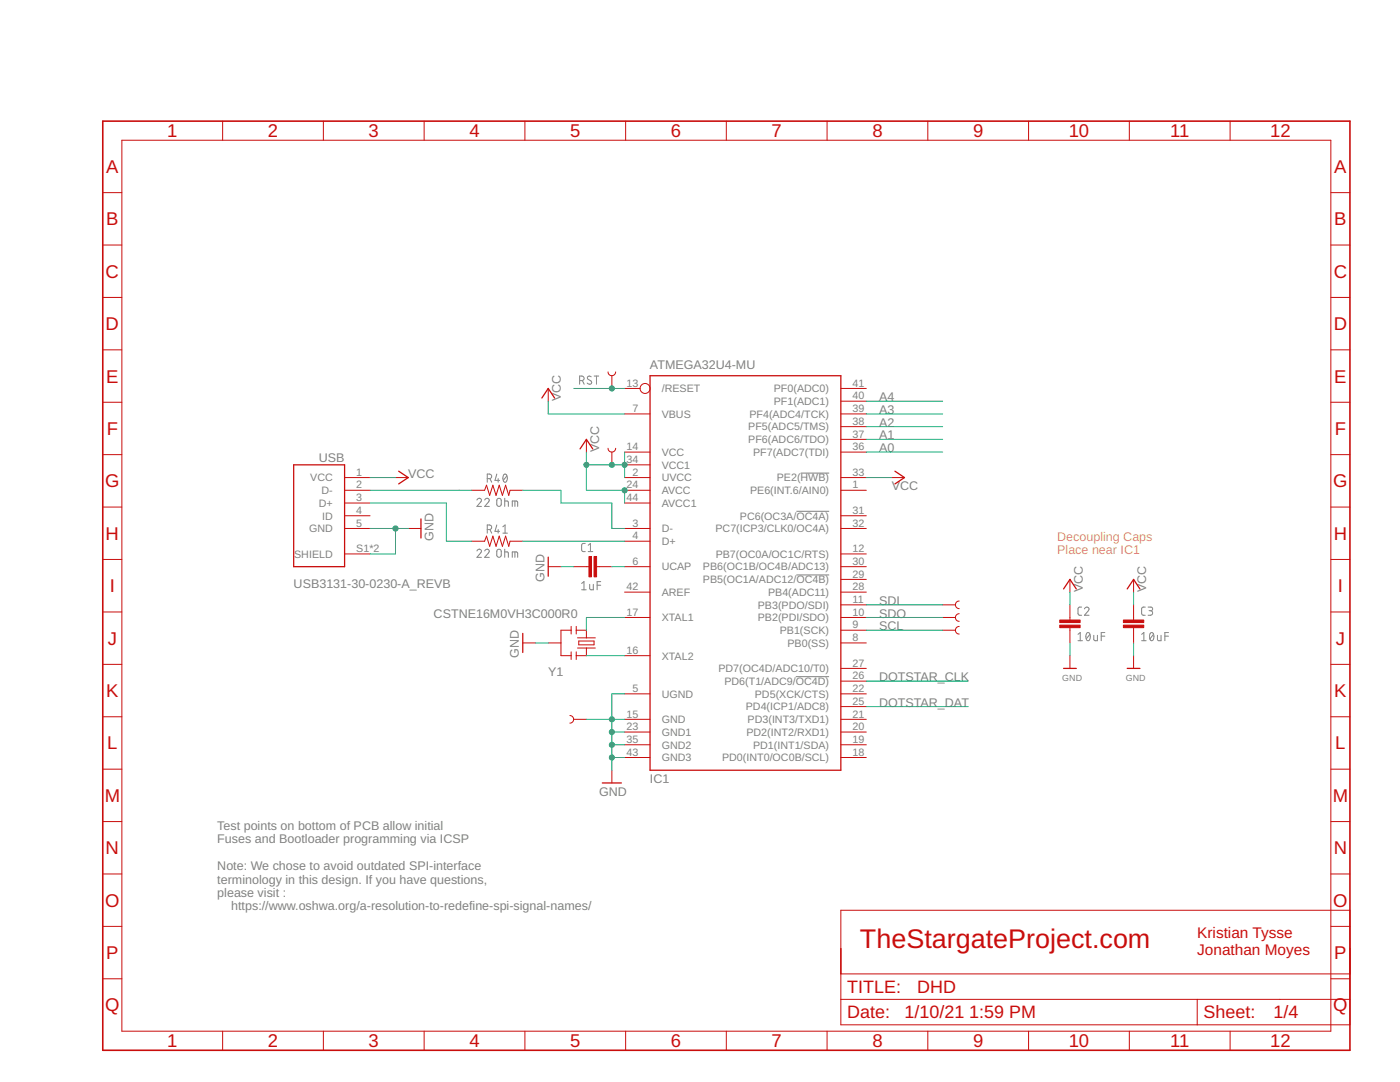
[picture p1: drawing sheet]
<svg xmlns="http://www.w3.org/2000/svg" width="279mm" height="216mm" viewBox="0 0 279 216" stroke-linecap="round" stroke-linejoin="round" font-family="sans-serif">
<g fill="none" stroke="#808080" stroke-width=".2">
<path d="M115.7 75.9h.4a.46 .46 0 0 0 .5-.4 .46 .46 0 0 0-.5-.5h-.4v1.7M116.2 75.9l.4 .8M118 75.2l-.4-.2-.3 .1-.1 .3 .1 .2 .6 .4a.41 .41 0 0 1 0 .6 .41 .41 0 0 1-.6 0l-.1-.2M118.6 75h.9M119 75v1.7M95.2 99.8a.44 .44 0 0 1 .6-.3 .44 .44 0 0 1 .1 .6l-.7 .9h.9M96.7 99.8a.45 .45 0 0 1 .7-.4 .45 .45 0 0 1 .1 .7l-.8 .9h.9M97.2 95.5h.5a.46 .46 0 0 0 .4-.5 .46 .46 0 0 0-.4-.4h-.5v1.6M97.8 95.5l.3 .7M99.1 94.6l-.3 1.3h.9M99.3 99.5l.3-.1 .3 .1 .1 1.1a.44 .44 0 0 1-.4 .4 .44 .44 0 0 1-.5-.4zM99.4 95.5v.7"/>
<path d="M100.6 94.7l.2-.1a.95 .95 0 0 1 0 1.6 1.04 1.04 0 0 1-.2-1.5zM100.7 100l.7 .1 .1 .9M100.7 99.4v1.6M101.2 95l-.8 .9M102.8 100v1M159.8 94.4h5.7M95.2 109.9a.44 .44 0 0 1 .6-.3 .44 .44 0 0 1 .1 .7l-.7 .9h.9M96.7 109.9a.45 .45 0 0 1 .7-.3 .45 .45 0 0 1 .1 .7l-.8 .9h.9M97.2 105.7h.5a.46 .46 0 0 0 .4-.5 .46 .46 0 0 0-.4-.4h-.5v1.6M97.8 105.7l.3 .7M99.1 104.8l-.3 1.2h.9M99.3 109.7l.3-.1 .3 .1 .1 1.1a.44 .44 0 0 1-.4 .4 .44 .44 0 0 1-.5-.4z"/>
<path d="M99.4 105.7v.7M100.4 105.1l.4-.3v1.6M100.4 106.4h.9M100.7 110.1l.7 .2 .1 .9M100.7 109.6v1.6M102.2 101v-1l1 .1 .1 .9M102.2 111.2v-1.1l1 .1 .1 1M102.8 110.1v1.1M116.1 116.4l.4-.3v1.6M116.1 117.7h.9M116.8 108.4l-.5 .1-.2 .3v1l.2 .2 .5 .1M117.4 110.1h.9"/>
<path d="M117.4 108.8l.4-.4v1.7M117.7 116.6v.9l.3 .2h.4v-1.1M119.2 116.8h.7M119.9 116.1h-.7v1.6M158.9 114.7h6.6M158.9 102h6.6M158.8 135h6.7M215.1 127.8h.9M215.1 126.6l.5-.4v1.6M215.9 121.1l-.6 .1-.2 .3 .1 1 .1 .2 .6 .1M216.4 121.5a.45 .45 0 0 1 .7-.3 .45 .45 0 0 1 .1 .7l-.8 .9h.9M216.9 126.3l.2-.1a.97 .97 0 0 1 0 1.6 1.02 1.02 0 0 1-.2-1.5z"/>
<path d="M217.5 126.6l-.7 .9M218.3 126.8v.9l.3 .1h.4v-1M219.8 126.9h.7M220.5 126.2h-.7v1.6M227.8 126.6l.5-.4v1.6M227.8 127.8h.9M228.6 121.1l-.6 .1-.2 .3 .1 1 .1 .2 .6 .1M229.1 121.1h.6a.36 .36 0 0 1 .3 .4 .36 .36 0 0 1-.3 .4h-.4M229.6 126.3l.2-.1a.97 .97 0 0 1 0 1.6 1.02 1.02 0 0 1-.2-1.5zM229.6 121.9a.46 .46 0 0 1 .4 .4 .46 .46 0 0 1-.4 .5h-.5M230.2 126.6l-.7 .9M231 126.8v.9l.3 .1h.4v-1"/>
<path d="M232.5 126.9h.7M233.2 126.2h-.7v1.6"/>
</g>
<g fill="none" stroke="#c90d0c" stroke-width=".2">
<path d="M20.5 38.4h3.8M24.3 28h241.3v177.8h-241.3zM44.4 24.2v3.8M64.5 24.2v3.8M84.6 24.2v3.8M104.8 24.2v3.8M124.9 24.2v3.8M144.9 24.2v3.8M165.1 24.2v3.8M185.2 24.2v3.8M205.3 24.2v3.8M225.4 24.2v3.8"/>
<path d="M245.5 24.2v3.8M265.6 38.4h3.8M20.5 48.9h3.8M20.5 59.4h3.8M265.6 48.9h3.8M265.6 59.4h3.8M20.5 69.8h3.8M109.4 77.5v2.6M121.3 74.2a.76 .76 0 0 0 .8 .8 .76 .76 0 0 0 .8-.8M122.1 75v2.5M124.7 77.5h3M167.8 77.5h5.1"/>
<path d="M265.6 69.8h3.8M20.5 80.3h3.8M20.5 90.7h3.8M68.8 97.8h5.1M68.8 95.3h5.1M78.9 95.3h2.6M94.2 97.8h2.5l.4-1 .6 2 .7-2 .6 2 .6-2 .7 2 .6-2 .6 2 .3-1h2.5M117 87.7v2.5M121.3 89.5a.76 .76 0 0 0 .8 .7 .76 .76 0 0 0 .8-.7M122.1 90.2v2.6M124.7 97.8h5M124.7 95.3h5"/>
<path d="M124.7 82.6h5M124.7 90.2h5M124.7 92.8h5M167.8 97.8h5.1M167.8 95.3h5.1M167.8 80.1h5.1M167.8 82.6h5.1M167.8 85.1h5.1M167.8 87.7h5.1M167.8 90.2h5.1M178 95.3h2.5M265.6 80.3h3.8"/>
<path d="M265.6 90.7h3.8M20.5 101.2h3.8M20.5 111.6h3.8M68.8 105.5h5.1M68.8 100.4h5.1M68.8 110.5h5.1M68.8 102.9h5.1M81.5 105.5h2.5M94.2 108h2.5l.4-1 .6 2 .7-2 .6 2 .6-2 .7 2 .6-2 .6 2 .3-1h2.5M109.4 113.1h2.6M114.5 113.1h3M119.1 113.1h3"/>
<path d="M124.7 108h5M124.7 105.5h5M124.7 118.2h5M124.7 100.4h5M124.7 113.1h5M167.8 105.5h5.1M167.8 118.2h5.1M167.8 115.6h5.1M167.8 113.1h5.1M167.8 110.5h5.1M167.8 102.9h5.1M191.4 119.9a.76 .76 0 0 0-.7 .8 .76 .76 0 0 0 .7 .8"/>
<path d="M213.5 115.6v2.6M226.2 115.6v2.6M265.6 101.2h3.8M265.6 111.6h3.8M20.5 122.1h3.8M20.5 132.6h3.8M104.3 128.3h2.6M109.4 128.3h2.6M114 125.8h-2v5h2M114 125v1.5M114 130.1v1.5M115 125.8h2v1.5"/>
<path d="M115 125v1.5M115 130.1v1.5M115.3 129.3h3.5M115.3 127.3h3.5M115.5 127.9h3.1v.8h-3.1zM117 129.3v1.5h-2M124.7 123.2h5M124.7 138.5h5M124.7 130.8h5M167.8 128.3h5.1M167.8 125.8h5.1M167.8 123.2h5.1"/>
<path d="M167.8 120.7h5.1M167.8 138.5h5.1M167.8 135.9h5.1M167.8 133.4h5.1M188.1 125.8h2.6M188.1 123.2h2.6M188.1 120.7h2.6M191.4 122.4a.76 .76 0 0 0-.7 .8 .76 .76 0 0 0 .7 .8M191.4 125a.76 .76 0 0 0-.7 .8 .76 .76 0 0 0 .7 .7M213.5 120.7v3M213.5 125.2v3.1M213.5 130.8v2.6"/>
<path d="M226.2 120.7v3M226.2 125.2v3.1M226.2 130.8v2.6M265.6 122.1h3.8M265.6 132.6h3.8M20.5 143h3.8M20.5 153.5h3.8M113.7 142.8a.76 .76 0 0 1 .8 .7 .76 .76 0 0 1-.8 .8M114.5 143.5h2.5M122.1 153.7v2.5M124.7 143.5h5M124.7 146.1h5"/>
<path d="M124.7 148.6h5M124.7 151.2h5M167.8 143.5h5.1M167.8 146.1h5.1M167.8 148.6h5.1M167.8 151.2h5.1M167.8 141h5.1M265.6 143h3.8M265.6 153.5h3.8M20.5 163.9h3.8M20.5 174.4h3.8M265.6 163.9h3.8"/>
<path d="M265.6 174.4h3.8M20.5 184.8h3.8M20.5 195.3h3.8M167.8 181.6h101.6v22.9h-101.6zM167.8 199.4h101.6M167.8 194.3h101.6M238.9 199.4v5.1M265.6 184.8h3.8M265.6 195.3h3.8M44.4 205.8v3.8M64.5 205.8v3.8M84.6 205.8v3.8"/>
<path d="M104.8 205.8v3.8M124.9 205.8v3.8M144.9 205.8v3.8M165.1 205.8v3.8M185.2 205.8v3.8M205.3 205.8v3.8M225.4 205.8v3.8M245.5 205.8v3.8"/>
<circle cx="128.7" cy="77.5" r=".99"/>
</g>
<g fill="none" stroke="#c90d0c" stroke-width=".25">
<path d="M108.1 79.4l1.3-1.9 1.3 1.9M129.7 75h38.1v78.7h-38.1zM58.6 92.8h10.2v20.3h-10.2zM79.6 94l1.9 1.3-1.9 1.3M115.8 89.6l1.2-1.9 1.3 1.9M178.6 94l1.9 1.3-1.9 1.3M84 103.5v3.9M109.4 111.2v3.8M212.3 117.5l1.2-1.9 1.3 1.9M225 117.5l1.2-1.9 1.3 1.9M104.3 126.4v3.8M212.3 133.4h2.5"/>
<path d="M225 133.4h2.5M120.2 156.2h3.8"/>
</g>
<path d="M20.5 24.2h248.9v185.4h-248.9z" fill="none" stroke="#c90d0c" stroke-width=".32"/>
<g fill="#c90d0c" stroke="#c90d0c" stroke-width=".2">
<path d="M224.2 124.7h4.1v.5h-4.1z"/>
<path d="M224.2 123.7h4.1v.5h-4.1z"/>
<path d="M211.5 124.7h4.1v.5h-4.1z"/>
<path d="M211.5 123.7h4.1v.5h-4.1z"/>
<path d="M118.6 111h.5v4.1h-.5z"/>
<path d="M117.5 111h.5v4.1h-.5z"/>
</g>
<g fill="none" stroke="#0dab76" stroke-width=".2">
<path d="M114.5 77.5h10.2M73.9 97.8h20.3M73.9 95.3h5M104.3 97.8h7.7v2.6h10.1v5.1h2.6M109.4 80.1v2.5h15.3M117 90.2v7.6h7.7v2.6M117 92.8h7.7M124.7 90.2v5.1M172.9 90.2h15.2M172.9 87.7h15.2M172.9 85.1h15.2M172.9 82.6h15.2"/>
<path d="M172.9 80.1h15.2M172.9 95.3h5.1M73.9 105.5h7.6M73.9 100.4h15.2v7.6h5.1M78.9 105.5v5h-5M104.3 108h20.4M112 113.1h2.5M122.1 113.1h2.6M213.5 118.2v2.5M226.2 118.2v2.5M106.9 128.3h2.5M117 130.8h7.7"/>
<path d="M124.7 138.5h-2.6v15.2M124.7 123.2h-7.7v2.6M172.9 120.7h15.2M172.9 123.2h15.2M172.9 125.8h15.2M172.9 135.9h20.3M213.5 128.3v2.5M226.2 128.3v2.5M117 143.5h7.7M122.1 146.1h2.6M122.1 148.6h2.6M122.1 151.2h2.6"/>
<path d="M172.9 141h20.3"/>
</g>
<g fill="#0dab76" stroke="#0dab76" stroke-width=".2">
<circle cx="122.1" cy="143.5" r=".51"/>
<circle cx="122.1" cy="146.1" r=".51"/>
<circle cx="122.1" cy="148.6" r=".51"/>
<circle cx="122.1" cy="151.2" r=".51"/>
<circle cx="78.9" cy="105.5" r=".51"/>
<circle cx="122.1" cy="77.5" r=".51"/>
<circle cx="124.7" cy="92.8" r=".51"/>
<circle cx="124.7" cy="97.8" r=".51"/>
<circle cx="117" cy="92.8" r=".51"/>
<circle cx="122.1" cy="92.8" r=".51"/>
</g>
<text font-size="5.4" fill="#c90d0c" x="171.6" y="189.3">TheStargateProject.com</text>
<g font-size="3.7" fill="#c90d0c">
<text x="33.4" y="27.4">1</text>
<text x="53.5" y="27.4">2</text>
<text x="73.6" y="27.4">3</text>
<text x="93.7" y="27.4">4</text>
<text x="113.8" y="27.4">5</text>
<text x="133.9" y="27.4">6</text>
<text x="154" y="27.4">7</text>
<text x="174.1" y="27.4">8</text>
<text x="194.2" y="27.4">9</text>
<text x="213.3" y="27.4">10</text>
<text x="233.5" y="27.4">11</text>
<text x="253.5" y="27.4">12</text>
<text x="21.2" y="34.5">A</text>
<text x="266.3" y="34.5">A</text>
<text x="21.2" y="45">B</text>
<text x="266.3" y="45">B</text>
<text x="21.1" y="55.4">C</text>
<text x="266.2" y="55.4">C</text>
<text x="21.1" y="65.9">D</text>
<text x="266.2" y="65.9">D</text>
<text x="21.2" y="76.3">E</text>
<text x="266.3" y="76.3">E</text>
<text x="21.3" y="86.8">F</text>
<text x="266.4" y="86.8">F</text>
<text x="21" y="97.2">G</text>
<text x="266.1" y="97.2">G</text>
<text x="21.1" y="107.7">H</text>
<text x="266.2" y="107.7">H</text>
<text x="21.9" y="118.2">I</text>
<text x="267" y="118.2">I</text>
<text x="21.5" y="128.6">J</text>
<text x="266.6" y="128.6">J</text>
<text x="21.2" y="139.1">K</text>
<text x="266.3" y="139.1">K</text>
<text x="21.4" y="149.5">L</text>
<text x="266.5" y="149.5">L</text>
<text x="20.9" y="160">M</text>
<text x="266" y="160">M</text>
<text x="21.1" y="170.5">N</text>
<text x="266.2" y="170.5">N</text>
<text x="21" y="180.9">O</text>
<text x="266.1" y="180.9">O</text>
<text x="21.2" y="191.4">P</text>
<text x="266.3" y="191.4">P</text>
<text x="21" y="201.8">Q</text>
<text x="266.1" y="201.8">Q</text>
<text x="33.4" y="209">1</text>
<text x="53.5" y="209">2</text>
<text x="73.6" y="209">3</text>
<text x="93.7" y="209">4</text>
<text x="113.8" y="209">5</text>
<text x="133.9" y="209">6</text>
<text x="154" y="209">7</text>
<text x="174.1" y="209">8</text>
<text x="194.2" y="209">9</text>
<text x="213.3" y="209">10</text>
<text x="233.5" y="209">11</text>
<text x="253.5" y="209">12</text>
</g>
<g font-size="3.6" fill="#c90d0c">
<text x="169.1" y="203.2">Date:</text>
<text x="169.1" y="198.1">TITLE:</text>
<text x="180.5" y="203.2">1/10/21</text>
<text x="183.1" y="198.1">DHD</text>
<text x="193.4" y="203.2">1:59 PM</text>
<text x="240.2" y="203.2">Sheet:</text>
<text x="254.2" y="203.2">1/4</text>
</g>
<g font-size="3.1" fill="#c90d0c">
<text x="238.9" y="187.2">Kristian Tysse</text>
<text x="238.9" y="190.5">Jonathan Moyes</text>
</g>
<g font-size="2.5" fill="#808080">
<text x="129.7" y="73.7">ATMEGA32U4-MU</text>
<text x="111.9" y="80" transform="rotate(-90 111.9 80)">VCC</text>
<text x="175.4" y="82.6">A3</text>
<text x="175.4" y="80">A4</text>
<text x="175.4" y="87.7">A1</text>
<text x="175.4" y="85.1">A2</text>
<text x="63.6" y="92.1">USB</text>
<text x="81.5" y="95.3">VCC</text>
<text x="119.6" y="90.2" transform="rotate(-90 119.6 90.2)">VCC</text>
<text x="175.4" y="90.2">A0</text>
<text x="178" y="97.8">VCC</text>
<text x="86.5" y="108" transform="rotate(-90 86.5 108)">GND</text>
<text x="58.6" y="117.4">USB3131-30-0230-A_REVB</text>
<text x="108.6" y="116.1" transform="rotate(-90 108.6 116.1)">GND</text>
<text x="216.1" y="118.1" transform="rotate(-90 216.1 118.1)">VCC</text>
<text x="228.8" y="118.1" transform="rotate(-90 228.8 118.1)">VCC</text>
<text x="86.5" y="123.2">CSTNE16M0VH3C000R0</text>
<text x="175.4" y="120.7">SDI</text>
<text x="175.4" y="125.8">SCL</text>
<text x="175.4" y="123.2">SDO</text>
<text x="103.6" y="131.3" transform="rotate(-90 103.6 131.3)">GND</text>
<text x="109.4" y="134.9">Y1</text>
<text x="175.4" y="135.9">DOTSTAR_CLK</text>
<text x="175.4" y="141">DOTSTAR_DAT</text>
<text x="119.6" y="158.8">GND</text>
<text x="129.7" y="156.2">IC1</text>
<text x="43.4" y="165.6">Test points on bottom of PCB allow initial</text>
<text x="43.4" y="168.3">Fuses and Bootloader programming via ICSP</text>
<text x="43.4" y="173.6">Note: We chose to avoid outdated SPI-interface</text>
<text x="43.4" y="176.3">terminology in this design. If you have questions,</text>
<text x="43.4" y="179">please visit :</text>
<text x="46.1" y="181.6">https://www.oshwa.org/a-resolution-to-redefine-spi-signal-names/</text>
</g>
<g font-size="2.5" fill="#c8c832">
<text x="211" y="107.9">Decoupling Caps</text>
<text x="211" y="110.5">Place near IC1</text>
</g>
<g font-size="2.1" fill="#808080">
<text x="125" y="77.2">13</text>
<text x="170.2" y="77.2">41</text>
<text x="126.2" y="82.2">7</text>
<text x="132.1" y="78.3">/RESET</text>
<text x="132.1" y="83.3">VBUS</text>
<text x="149.6" y="83.3">PF4(ADC4/TCK)</text>
<text x="154.4" y="78.3">PF0(ADC0)</text>
<text x="154.4" y="80.8">PF1(ADC1)</text>
<text x="170.2" y="79.7">40</text>
<text x="170.2" y="82.2">39</text>
<text x="125" y="89.8">14</text>
<text x="149.3" y="85.9">PF5(ADC5/TMS)</text>
<text x="149.3" y="88.4">PF6(ADC6/TDO)</text>
<text x="170.2" y="84.8">38</text>
<text x="170.2" y="87.3">37</text>
<text x="170.2" y="89.8">36</text>
<text x="71.1" y="94.9">1</text>
<text x="125" y="92.4">34</text>
<text x="126.2" y="94.9">2</text>
<text x="132.1" y="91">VCC</text>
<text x="132.1" y="93.5">VCC1</text>
<text x="150.3" y="91">PF7(ADC7(TDI)</text>
<text x="170.2" y="94.9">33</text>
<text x="61.9" y="96">VCC</text>
<text x="63.6" y="101.1">D+</text>
<text x="64.2" y="98.6">D-</text>
<text x="71.1" y="97.5">2</text>
<text x="71.1" y="100">3</text>
<text x="125" y="97.5">24</text>
<text x="125" y="100">44</text>
<text x="132.1" y="98.6">AVCC</text>
<text x="132.1" y="101.1">AVCC1</text>
<text x="132.1" y="96">UVCC</text>
<text x="149.7" y="98.6">PE6(INT.6/AIN0)</text>
<text x="155" y="96">PE2(HWB)</text>
<text x="170.2" y="97.5">1</text>
<text x="61.7" y="106.2">GND</text>
<text x="64.3" y="103.7">ID</text>
<text x="71.1" y="105.1">5</text>
<text x="71.1" y="102.5">4</text>
<text x="126.2" y="107.6">4</text>
<text x="126.2" y="105.1">3</text>
<text x="132.1" y="106.2">D-</text>
<text x="142.8" y="106.2">PC7(ICP3/CLK0/OC4A)</text>
<text x="147.7" y="103.7">PC6(OC3A/OC4A)</text>
<text x="170.2" y="102.5">31</text>
<text x="170.2" y="105.1">32</text>
<text x="58.7" y="111.3">SHIELD</text>
<text x="71.1" y="110.2">S1*2</text>
<text x="126.2" y="112.7">6</text>
<text x="132.1" y="108.7">D+</text>
<text x="132.1" y="113.8">UCAP</text>
<text x="140.3" y="113.8">PB6(OC1B/OC4B/ADC13)</text>
<text x="142.8" y="111.3">PB7(OC0A/OC1C/RTS)</text>
<text x="170.2" y="112.7">30</text>
<text x="170.2" y="110.2">12</text>
<text x="125" y="117.8">42</text>
<text x="132.1" y="118.9">AREF</text>
<text x="140.3" y="116.4">PB5(OC1A/ADC12/OC4B)</text>
<text x="153.3" y="118.9">PB4(ADC11)</text>
<text x="170.2" y="117.8">28</text>
<text x="170.2" y="115.2">29</text>
<text x="125" y="122.9">17</text>
<text x="132.1" y="124">XTAL1</text>
<text x="151.2" y="124">PB2(PDI/SDO)</text>
<text x="151.2" y="121.4">PB3(PDO/SDI)</text>
<text x="170.2" y="125.4">9</text>
<text x="170.2" y="122.9">10</text>
<text x="170.2" y="120.3">11</text>
<text x="125" y="130.5">16</text>
<text x="132.1" y="131.6">XTAL2</text>
<text x="155.6" y="126.5">PB1(SCK)</text>
<text x="157.2" y="129.1">PB0(SS)</text>
<text x="170.2" y="127.9">8</text>
<text x="143.4" y="134.1">PD7(OC4D/ADC10/T0)</text>
<text x="144.6" y="136.7">PD6(T1/ADC9/OC4D)</text>
<text x="170.2" y="135.6">26</text>
<text x="170.2" y="133">27</text>
<text x="125" y="143.2">15</text>
<text x="126.2" y="138.1">5</text>
<text x="132.1" y="139.2">UGND</text>
<text x="148.8" y="141.8">PD4(ICP1/ADC8)</text>
<text x="150.6" y="139.2">PD5(XCK/CTS)</text>
<text x="170.2" y="143.2">21</text>
<text x="170.2" y="140.6">25</text>
<text x="170.2" y="138.1">22</text>
<text x="125" y="145.7">23</text>
<text x="125" y="148.3">35</text>
<text x="132.1" y="144.3">GND</text>
<text x="132.1" y="146.8">GND1</text>
<text x="132.1" y="149.4">GND2</text>
<text x="149" y="146.8">PD2(INT2/RXD1)</text>
<text x="149.2" y="144.3">PD3(INT3/TXD1)</text>
<text x="150.3" y="149.4">PD1(INT1/SDA)</text>
<text x="170.2" y="148.3">19</text>
<text x="170.2" y="145.7">20</text>
<text x="125" y="150.8">43</text>
<text x="132.1" y="151.9">GND3</text>
<text x="144.1" y="151.9">PD0(INT0/OC0B/SCL)</text>
<text x="170.2" y="150.8">18</text>
</g>
<g font-size="1.8" fill="#808080">
<text x="212" y="135.9">GND</text>
<text x="224.7" y="135.9">GND</text>
</g>
</svg>
